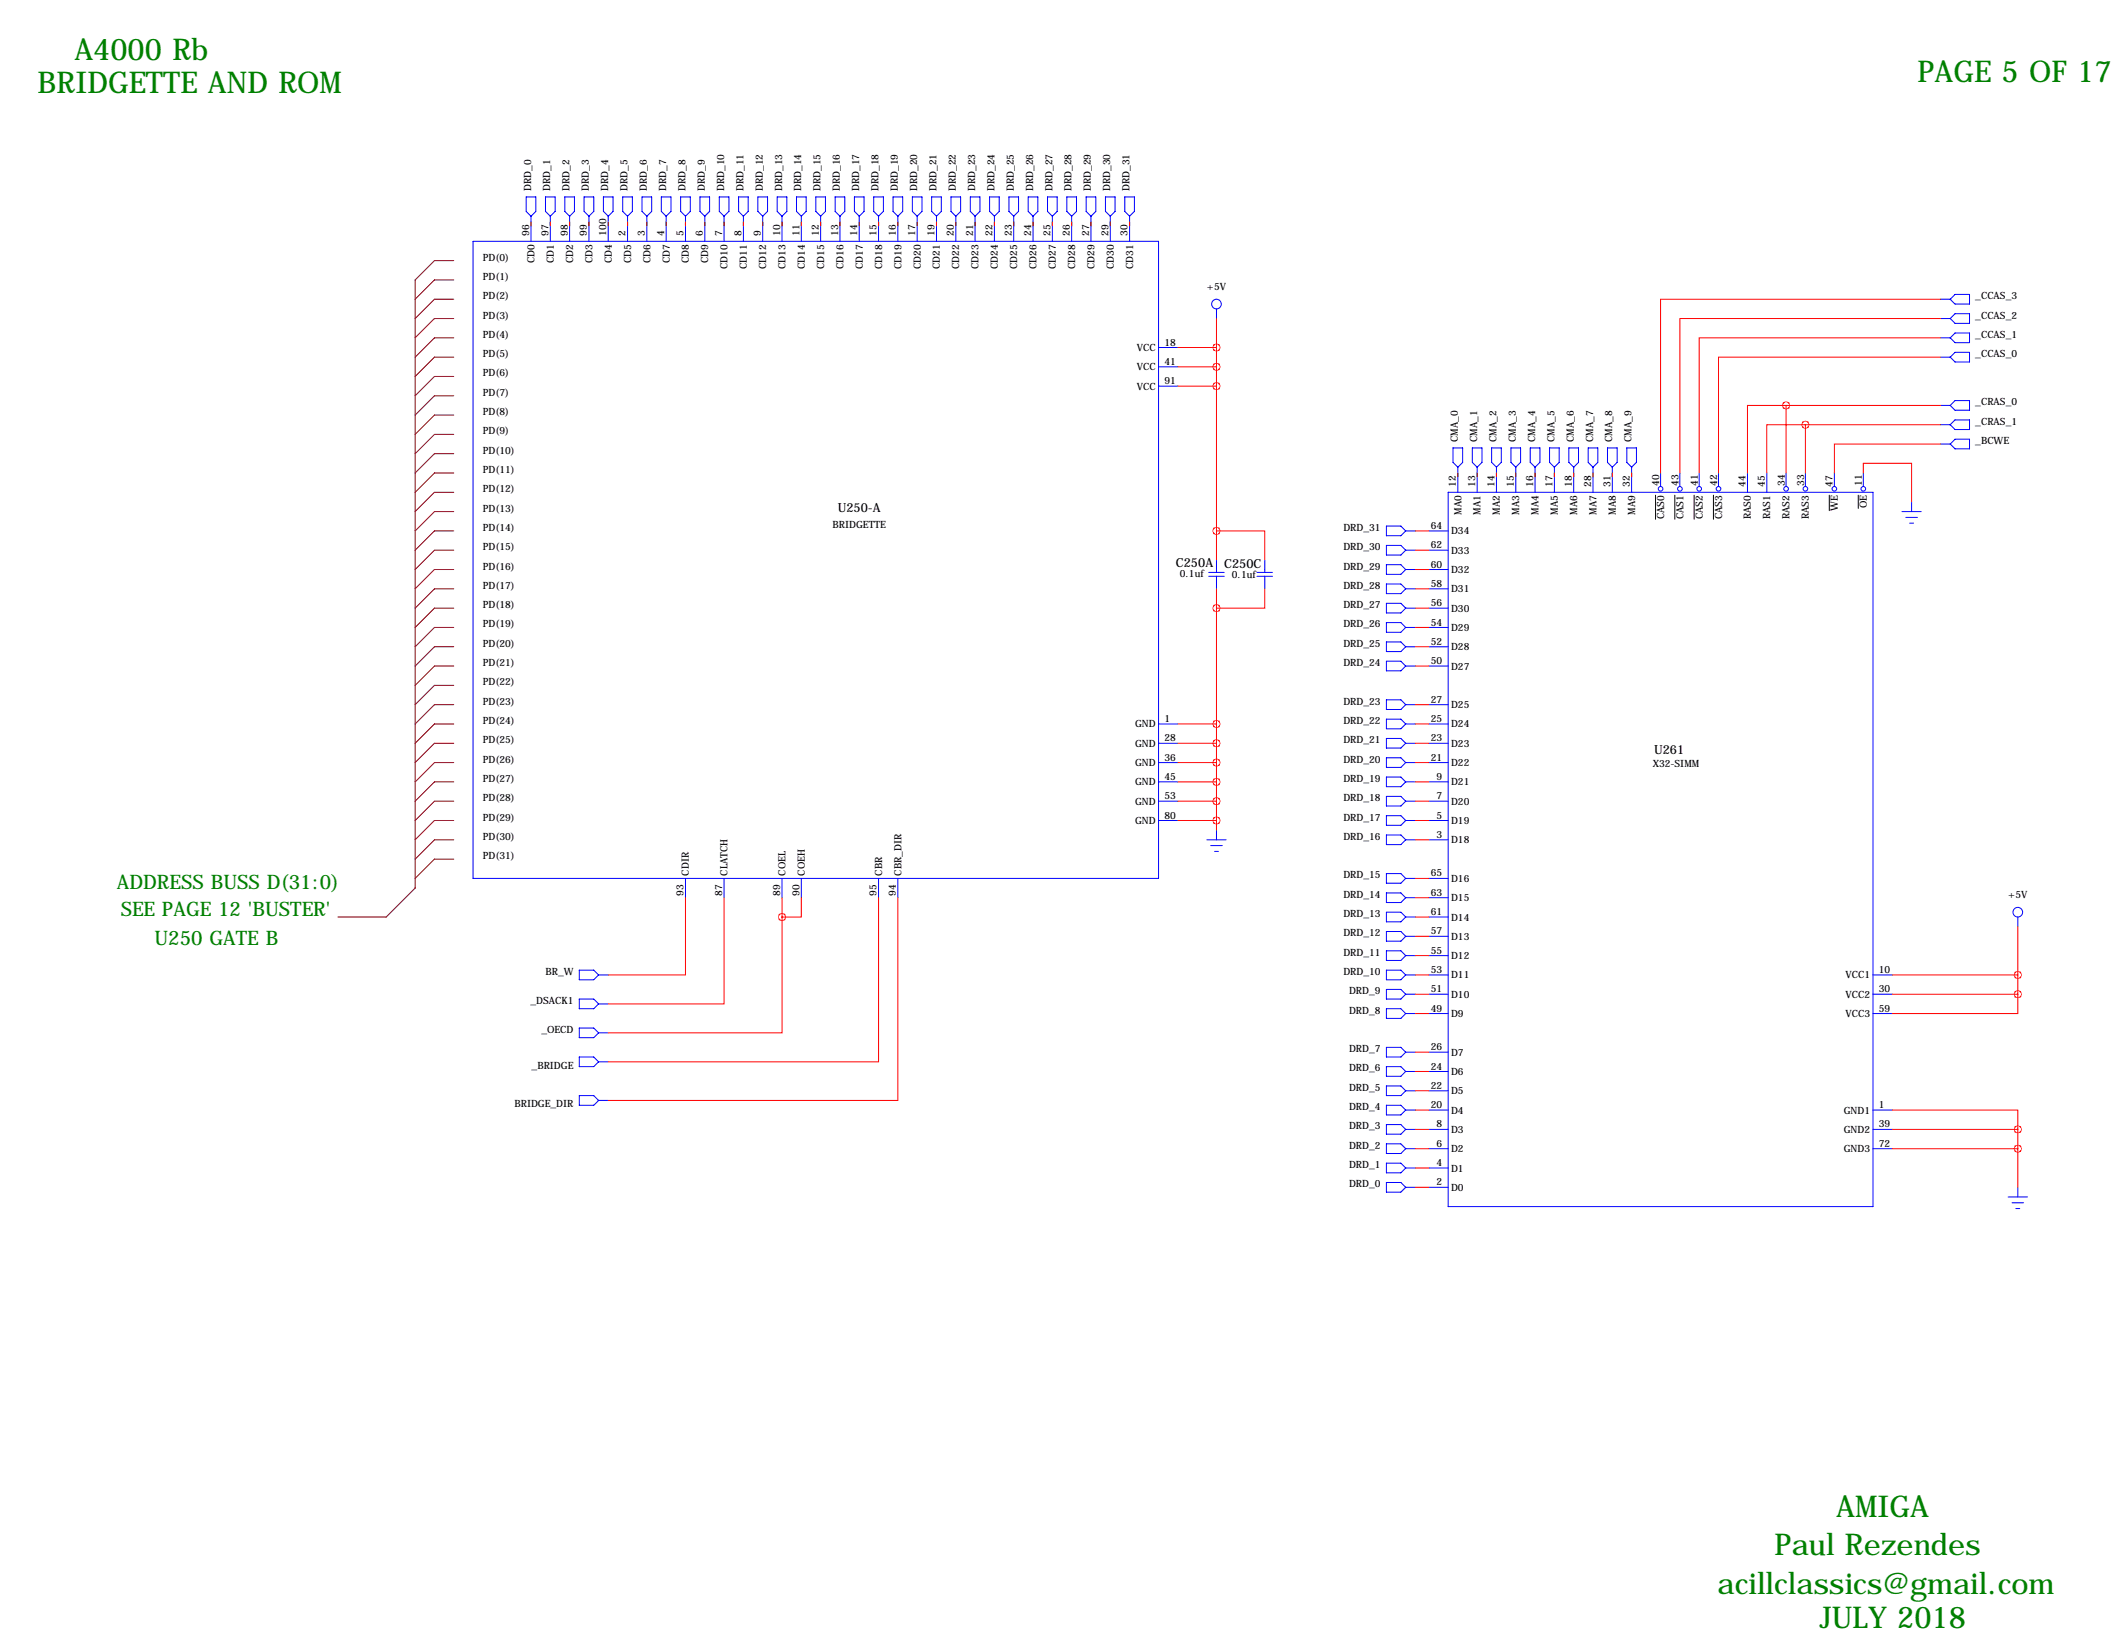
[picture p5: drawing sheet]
<svg xmlns="http://www.w3.org/2000/svg" width="559mm" height="432mm" viewBox="0 0 559 432" stroke-linecap="round" stroke-linejoin="round" font-family="sans-serif">
<g fill="none" stroke="#800000" stroke-width=".26">
<path d="M119.4 68.6h-5.1l-5.1 5.1v160l-7.6 7.6h-12.7M119.4 73.7h-5.1l-5.1 5M119.4 78.7h-5.1l-5.1 5.1M119.4 83.8h-5.1l-5.1 5.1M119.4 88.9h-5.1l-5.1 5.1M119.4 94h-5.1l-5.1 5.1M119.4 99.1h-5.1l-5.1 5M119.4 104.1h-5.1l-5.1 5.1M119.4 109.2h-5.1l-5.1 5.1M119.4 114.3h-5.1l-5.1 5.1M119.4 119.4h-5.1l-5.1 5.1M119.4 124.5h-5.1l-5.1 5"/>
<path d="M119.4 129.5h-5.1l-5.1 5.1M119.4 134.6h-5.1l-5.1 5.1M119.4 139.7h-5.1l-5.1 5.1M119.4 144.8h-5.1l-5.1 5.1M119.4 149.9h-5.1l-5.1 5M119.4 154.9h-5.1l-5.1 5.1M119.4 160h-5.1l-5.1 5.1M119.4 165.1h-5.1l-5.1 5.1M119.4 170.2h-5.1l-5.1 5.1M119.4 175.3h-5.1l-5.1 5M119.4 180.3h-5.1l-5.1 5.1M119.4 185.4h-5.1l-5.1 5.1"/>
<path d="M119.4 190.5h-5.1l-5.1 5.1M119.4 195.6h-5.1l-5.1 5.1M119.4 200.7h-5.1l-5.1 5M119.4 205.7h-5.1l-5.1 5.1M119.4 210.8h-5.1l-5.1 5.1M119.4 215.9h-5.1l-5.1 5.1M119.4 221h-5.1l-5.1 5.1M119.4 226.1h-5.1l-5.1 5"/>
</g>
<g fill="none" stroke="#00f" stroke-width=".26">
<path d="M138.4 51.8h2.6v3.8l-1.3 1.3-1.3-1.3zM139.7 56.9v6.6M143.5 51.8h2.5v3.8l-1.2 1.3-1.3-1.3zM144.8 56.9v6.6M148.6 51.8h2.5v3.8l-1.2 1.3-1.3-1.3zM149.9 56.9v6.6M153.7 51.8h2.5v3.8l-1.3 1.3-1.2-1.3zM154.9 56.9v6.6M158.7 51.8h2.6v3.8l-1.3 1.3-1.3-1.3zM160 56.9v6.6M163.8 51.8h2.6v3.8l-1.3 1.3-1.3-1.3zM165.1 56.9v6.6"/>
<path d="M168.9 51.8h2.5v3.8l-1.2 1.3-1.3-1.3zM170.2 56.9v6.6M174 51.8h2.5v3.8l-1.2 1.3-1.3-1.3zM175.3 56.9v6.6M179.1 51.8h2.5v3.8l-1.3 1.3-1.2-1.3zM180.3 56.9v6.6M184.1 51.8h2.6v3.8l-1.3 1.3-1.3-1.3zM185.4 56.9v6.6M189.2 51.8h2.6v3.8l-1.3 1.3-1.3-1.3zM190.5 56.9v6.6M194.3 51.8h2.5v3.8l-1.2 1.3-1.3-1.3zM195.6 56.9v6.6"/>
<path d="M199.4 51.8h2.5v3.8l-1.2 1.3-1.3-1.3zM200.7 56.9v6.6M204.5 51.8h2.5v3.8l-1.3 1.3-1.2-1.3zM205.7 56.9v6.6M209.5 51.8h2.6v3.8l-1.3 1.3-1.3-1.3zM210.8 56.9v6.6M214.6 51.8h2.6v3.8l-1.3 1.3-1.3-1.3zM215.9 56.9v6.6M219.7 51.8h2.5v3.8l-1.2 1.3-1.3-1.3zM221 56.9v6.6M224.8 51.8h2.5v3.8l-1.2 1.3-1.3-1.3zM226.1 56.9v6.6"/>
<path d="M229.9 51.8h2.5v3.8l-1.3 1.3-1.2-1.3zM231.1 56.9v6.6M234.9 51.8h2.6v3.8l-1.3 1.3-1.3-1.3zM236.2 56.9v6.6M240 51.8h2.6v3.8l-1.3 1.3-1.3-1.3zM241.3 56.9v6.6M245.1 51.8h2.5v3.8l-1.2 1.3-1.3-1.3zM246.4 56.9v6.6M250.2 51.8h2.5v3.8l-1.2 1.3-1.3-1.3zM251.5 56.9v6.6M255.3 51.8h2.5v3.8l-1.3 1.3-1.2-1.3zM256.5 56.9v6.6"/>
<path d="M260.3 51.8h2.6v3.8l-1.3 1.3-1.3-1.3zM261.6 56.9v6.6M265.4 51.8h2.6v3.8l-1.3 1.3-1.3-1.3zM266.7 56.9v6.6M270.5 51.8h2.5v3.8l-1.2 1.3-1.3-1.3zM271.8 56.9v6.6M275.6 51.8h2.5v3.8l-1.2 1.3-1.3-1.3zM276.9 56.9v6.6M280.7 51.8h2.5v3.8l-1.3 1.3-1.2-1.3zM281.9 56.9v6.6M285.8 51.8h2.5v3.8l-1.3 1.3-1.2-1.3zM287 56.9v6.6"/>
<path d="M290.8 51.8h2.6v3.8l-1.3 1.3-1.3-1.3zM292.1 56.9v6.6M295.9 51.8h2.5v3.8l-1.2 1.3-1.3-1.3zM297.2 56.9v6.6M124.5 63.5h180.3v167.6h-180.3zM510.5 78.7h2.6M514.3 77.5h3.9v2.5h-3.9l-1.2-1.3zM304.8 91.4h5.1M304.8 96.5h5.1M320 81.3v2.5M510.5 94h2.6M510.5 88.9h2.6"/>
<path d="M510.5 83.8h2.6M513.1 83.8l1.2-1.2h3.9v2.5h-3.9zM513.1 88.9l1.2-1.3h3.9v2.6h-3.9zM514.3 92.7h3.9v2.5h-3.9l-1.2-1.2zM304.8 101.6h5.1M382.3 117.9h2.5v3.8l-1.3 1.2-1.2-1.2zM387.3 117.9h2.6v3.8l-1.3 1.2-1.3-1.2zM392.4 117.9h2.6v3.8l-1.3 1.2-1.3-1.2zM397.5 117.9h2.5v3.8l-1.2 1.2-1.3-1.2zM402.6 117.9h2.5v3.8l-1.2 1.2-1.3-1.2zM407.7 117.9h2.5v3.8l-1.3 1.2-1.2-1.2zM412.7 117.9h2.6v3.8l-1.3 1.2-1.3-1.2z"/>
<path d="M417.8 117.9h2.6v3.8l-1.3 1.2-1.3-1.2zM422.9 117.9h2.5v3.8l-1.2 1.2-1.3-1.2zM428 117.9h2.5v3.8l-1.2 1.2-1.3-1.2zM510.5 116.8h2.6M510.5 111.8h2.6M510.5 106.7h2.6M514.3 115.6h3.9v2.5h-3.9l-1.2-1.3zM514.3 105.4h3.9v2.5h-3.9l-1.2-1.2zM514.3 110.5h3.9v2.5h-3.9l-1.2-1.2zM364.7 138.4h3.9l1.2 1.3-1.2 1.3h-3.9zM369.8 139.7h2.6M375.9 139.7h5.1"/>
<path d="M381 129.5h111.8v188h-111.8zM383.5 122.9v6.6M388.6 122.9v6.6M393.7 122.9v6.6M398.8 122.9v6.6M403.9 122.9v6.6M408.9 122.9v6.6M414 122.9v6.6M419.1 122.9v6.6M424.2 122.9v6.6M429.3 122.9v6.6M436.9 124.5v3.5"/>
<path d="M442 124.5v3.5M447 124.5v3.5M452.1 124.5v3.5M459.7 124.5v5M464.8 124.5v5M469.9 124.5v3.5M475 124.5v3.5M482.6 124.5v3.5M490.2 124.5v3.5M500.4 134.6h5.1M501.4 136.1h3M502.4 137.7h1"/>
<path d="M502.9 132.1v2.5M318 150.6h4.1M318 151.6h4.1M320 147.3v3.3M320 151.6v3.3M330.7 150.6h4.1M330.7 151.6h4.1M332.7 147.3v3.3M332.7 151.6v3.3M364.7 143.5h3.9l1.2 1.3-1.2 1.2h-3.9zM364.7 148.6h3.9l1.2 1.3-1.2 1.2h-3.9zM364.7 153.7h3.9l1.2 1.2-1.2 1.3h-3.9z"/>
<path d="M364.7 158.8h3.9l1.2 1.2-1.2 1.3h-3.9zM369.8 154.9h2.6M369.8 149.9h2.6M369.8 144.8h2.6M375.9 154.9h5.1M375.9 149.9h5.1M375.9 144.8h5.1M364.7 163.8h3.9l1.2 1.3-1.2 1.3h-3.9zM364.7 168.9h3.9l1.2 1.3-1.2 1.2h-3.9zM364.7 174h3.9l1.2 1.3-1.2 1.2h-3.9zM369.8 175.3h2.6M369.8 170.2h2.6"/>
<path d="M369.8 165.1h2.6M369.8 160h2.6M375.9 175.3h5.1M375.9 170.2h5.1M375.9 165.1h5.1M375.9 160h5.1M304.8 190.5h5.1M304.8 195.6h5.1M364.7 184.1h3.9l1.2 1.3-1.2 1.3h-3.9zM364.7 189.2h3.9l1.2 1.3-1.2 1.3h-3.9zM364.7 194.3h3.9l1.2 1.3-1.2 1.2h-3.9zM364.7 199.4h3.9l1.2 1.3-1.2 1.2h-3.9z"/>
<path d="M369.8 190.5h2.6M369.8 195.6h2.6M369.8 185.4h2.6M375.9 190.5h5.1M375.9 195.6h5.1M375.9 185.4h5.1M304.8 200.7h5.1M304.8 205.7h5.1M304.8 210.8h5.1M304.8 215.9h5.1M320 218.4v2.6M364.7 204.5h3.9l1.2 1.2-1.2 1.3h-3.9z"/>
<path d="M364.7 209.5h3.9l1.2 1.3-1.2 1.3h-3.9zM364.7 214.6h3.9l1.2 1.3-1.2 1.3h-3.9zM364.7 219.7h3.9l1.2 1.3-1.2 1.2h-3.9zM369.8 200.7h2.6M369.8 205.7h2.6M369.8 210.8h2.6M369.8 215.9h2.6M375.9 200.7h5.1M375.9 205.7h5.1M375.9 210.8h5.1M375.9 215.9h5.1M180.3 231.1v5.1"/>
<path d="M190.5 231.1v5.1M205.7 231.1v5.1M210.8 231.1v5.1M231.1 231.1v5.1M236.2 231.1v5.1M317.5 221h5.1M318.5 222.5h3.1M319.5 224h1M364.7 229.9h3.9l1.2 1.2-1.2 1.3h-3.9zM364.7 234.9h3.9l1.2 1.3-1.2 1.3h-3.9zM369.8 231.1h2.6M369.8 221h2.6"/>
<path d="M369.8 236.2h2.6M375.9 231.1h5.1M375.9 221h5.1M375.9 236.2h5.1M152.4 255.3h3.8l1.3 1.2-1.3 1.3h-3.8zM157.5 256.5h2.5M364.7 255.3h3.9l1.2 1.2-1.2 1.3h-3.9zM364.7 240h3.9l1.2 1.3-1.2 1.3h-3.9zM364.7 245.1h3.9l1.2 1.3-1.2 1.2h-3.9zM364.7 250.2h3.9l1.2 1.3-1.2 1.2h-3.9zM369.8 256.5h2.6M369.8 251.5h2.6"/>
<path d="M369.8 246.4h2.6M369.8 241.3h2.6M375.9 256.5h5.1M375.9 251.5h5.1M375.9 246.4h5.1M375.9 241.3h5.1M492.8 256.5h5M530.9 241.3v2.5M152.4 262.9h3.8l1.3 1.3-1.3 1.2h-3.8zM152.4 270.5h3.8l1.3 1.3-1.3 1.2h-3.8zM152.4 278.1h3.8l1.3 1.3-1.3 1.3h-3.8zM157.5 264.2h2.5"/>
<path d="M157.5 271.8h2.5M157.5 279.4h2.5M364.7 265.4h3.9l1.2 1.3-1.2 1.3h-3.9zM364.7 260.3h3.9l1.2 1.3-1.2 1.3h-3.9zM364.7 275.6h3.9l1.2 1.3-1.2 1.2h-3.9zM369.8 276.9h2.6M369.8 261.6h2.6M369.8 266.7h2.6M375.9 276.9h5.1M375.9 261.6h5.1M375.9 266.7h5.1M492.8 261.6h5"/>
<path d="M492.8 266.7h5M152.4 288.3h3.8l1.3 1.3-1.3 1.2h-3.8zM157.5 289.6h2.5M364.7 290.8h3.9l1.2 1.3-1.2 1.3h-3.9zM364.7 285.8h3.9l1.2 1.2-1.2 1.3h-3.9zM364.7 280.7h3.9l1.2 1.2-1.2 1.3h-3.9zM364.7 295.9h3.9l1.2 1.3-1.2 1.2h-3.9zM369.8 292.1h2.6M369.8 297.2h2.6M369.8 287h2.6M369.8 281.9h2.6M375.9 292.1h5.1"/>
<path d="M375.9 297.2h5.1M375.9 287h5.1M375.9 281.9h5.1M492.8 292.1h5M492.8 297.2h5M364.7 311.1h3.9l1.2 1.3-1.2 1.3h-3.9zM364.7 301h3.9l1.2 1.3-1.2 1.2h-3.9zM364.7 306.1h3.9l1.2 1.2-1.2 1.3h-3.9zM369.8 312.4h2.6M369.8 307.3h2.6M369.8 302.3h2.6M375.9 312.4h5.1"/>
<path d="M375.9 307.3h5.1M375.9 302.3h5.1M492.8 302.3h5M528.3 315h5.1M529.3 316.5h3.1M530.4 318h1M530.9 312.4v2.6"/>
<circle cx="320" cy="80" r="1.27"/>
<circle cx="436.9" cy="128.6" r=".61"/>
<circle cx="442" cy="128.6" r=".61"/>
<circle cx="447" cy="128.6" r=".61"/>
<circle cx="452.1" cy="128.6" r=".61"/>
<circle cx="469.9" cy="128.6" r=".61"/>
<circle cx="475" cy="128.6" r=".61"/>
<circle cx="482.6" cy="128.6" r=".61"/>
<circle cx="490.2" cy="128.6" r=".61"/>
<circle cx="530.9" cy="240" r="1.27"/>
</g>
<path d="M435.5 130.3v6.3M440.6 130.3v6.3M445.7 130.3v6.3M450.8 130.3v6.3M481.3 130.3v4.1M488.9 130.3v3.5" fill="none" stroke="#000" stroke-width=".26"/>
<g fill="none" stroke="#f00" stroke-width=".26">
<path d="M139.7 58.4v1M144.8 58.4v1M149.9 58.4v1M154.9 58.4v1M160 58.4v1M165.1 58.4v1M170.2 58.4v1M175.3 58.4v1M180.3 58.4v1M185.4 58.4v1M190.5 58.4v1M195.6 58.4v1"/>
<path d="M200.7 58.4v1M205.7 58.4v1M210.8 58.4v1M215.9 58.4v1M221 58.4v1M226.1 58.4v1M231.1 58.4v1M236.2 58.4v1M241.3 58.4v1M246.4 58.4v1M251.5 58.4v1M256.5 58.4v1"/>
<path d="M261.6 58.4v1M266.7 58.4v1M271.8 58.4v1M276.9 58.4v1M281.9 58.4v1M287 58.4v1M292.1 58.4v1M297.2 58.4v1M510.5 78.7h-73.6v45.8M309.9 91.4h10.1M309.9 96.5h10.1M320 83.8v63.5"/>
<path d="M510.5 94h-58.4v30.5M510.5 88.9h-63.5v35.6M510.5 83.8h-68.5v40.7M309.9 101.6h10.1M469.9 106.7h-10.2v17.8M469.9 106.7v17.8M469.9 106.7h40.6M475 111.8h-10.2v12.7M475 111.8v12.7M475 111.8h35.5M510.5 116.8h-27.9v7.7M320 139.7h12.7v7.6"/>
<path d="M372.4 139.7h3.5M383.5 124.5v1M388.6 124.5v1M393.7 124.5v1M398.8 124.5v1M403.9 124.5v1M408.9 124.5v1M414 124.5v1M419.1 124.5v1M424.2 124.5v1M429.3 124.5v1M490.2 124.5v-2.6h12.7v10.2"/>
<path d="M320 154.9v63.5M332.7 154.9v5.1h-12.7M372.4 154.9h3.5M372.4 149.9h3.5M372.4 144.8h3.5M372.4 175.3h3.5M372.4 170.2h3.5M372.4 165.1h3.5M372.4 160h3.5M309.9 195.6h10.1M309.9 190.5h10.1M372.4 195.6h3.5"/>
<path d="M372.4 190.5h3.5M372.4 185.4h3.5M309.9 215.9h10.1M309.9 210.8h10.1M309.9 205.7h10.1M309.9 200.7h10.1M372.4 215.9h3.5M372.4 210.8h3.5M372.4 205.7h3.5M372.4 200.7h3.5M180.3 236.2v20.3h-20.3M190.5 236.2v28h-30.5"/>
<path d="M205.7 236.2v5.1M210.8 236.2v5.1h-5.1M231.1 236.2v43.2h-71.1M236.2 236.2v53.4h-76.2M372.4 236.2h3.5M372.4 231.1h3.5M372.4 221h3.5M205.7 241.3v30.5h-45.7M372.4 256.5h3.5M372.4 251.5h3.5M372.4 246.4h3.5M372.4 241.3h3.5"/>
<path d="M497.8 256.5h33.1M530.9 243.8v17.8M372.4 261.6h3.5M372.4 276.9h3.5M372.4 266.7h3.5M497.8 261.6h33.1M530.9 261.6v5.1h-33.1M372.4 297.2h3.5M372.4 292.1h3.5M372.4 287h3.5M372.4 281.9h3.5M497.8 292.1h33.1v5.1"/>
<path d="M497.8 297.2h33.1M530.9 297.2v15.2M372.4 302.3h3.5M372.4 312.4h3.5M372.4 307.3h3.5M497.8 302.3h33.1"/>
</g>
<path d="M320 215.9a.07 .07 0 0 0 .1 0 .07 .07 0 0 0-.1 0zM320 210.8a.07 .07 0 0 0 .1 0 .07 .07 0 0 0-.1 0zM320 205.7a.07 .07 0 0 0 .1 0 .07 .07 0 0 0-.1 0zM320 200.7a.07 .07 0 0 0 .1 0 .07 .07 0 0 0-.1 0zM320 195.6a.07 .07 0 0 0 .1 0 .07 .07 0 0 0-.1 0zM320 190.5a.07 .07 0 0 0 .1 0 .07 .07 0 0 0-.1 0zM320 160a.07 .07 0 0 0 .1 0 .07 .07 0 0 0-.1 0zM320 91.4a.07 .07 0 0 0 .1 0 .07 .07 0 0 0-.1 0zM320 139.7a.07 .07 0 0 0 .1 0 .07 .07 0 0 0-.1 0zM320 96.5a.07 .07 0 0 0 .1 0 .07 .07 0 0 0-.1 0zM320 101.6a.07 .07 0 0 0 .1 0 .07 .07 0 0 0-.1 0zM205.7 241.3a.07 .07 0 0 0 .1 0 .07 .07 0 0 0-.1 0zM530.8 261.6a.07 .07 0 0 0 .1 0 .07 .07 0 0 0-.1 0zM530.8 256.5a.07 .07 0 0 0 .1 0 .07 .07 0 0 0-.1 0zM530.8 302.3a.07 .07 0 0 0 .1 0 .07 .07 0 0 0-.1 0zM530.8 297.2a.07 .07 0 0 0 .1 0 .07 .07 0 0 0-.1 0zM469.8 106.7a.1 .1 0 0 0 .2 0 .1 .1 0 0 0-.2 0zM474.9 111.8a.07 .07 0 0 0 .1 0 .07 .07 0 0 0-.1 0z" fill="#f00" stroke="#f00" stroke-width="1.9"/>
<g font-size="7.9" fill="#008000">
<text x="19.6" y="15.7">A4000 Rb</text>
<text x="504.4" y="21.6">PAGE 5 OF 17</text>
<text x="9.9" y="24.4">BRIDGETTE AND ROM</text>
<text x="483.1" y="399.3">AMIGA</text>
<text x="466.9" y="409.2">Paul Rezendes</text>
<text x="451.9" y="419.4">acillclassics@gmail.com</text>
<text x="478.8" y="428.5">JULY 2018</text>
</g>
<g font-size="5.3" fill="#008000">
<text x="30.7" y="233.9">ADDRESS BUSS D(31:0)</text>
<text x="31.7" y="241">SEE PAGE 12 'BUSTER'</text>
<text x="40.6" y="248.7">U250 GATE B</text>
</g>
<g font-size="3.3">
<text x="220.4" y="134.6">U250-A</text>
<text x="309.4" y="149.1">C250A</text>
<text x="322.1" y="149.4">C250C</text>
<text x="435.2" y="198.4">U261</text>
</g>
<g font-size="2.6">
<text x="139.7" y="50.3" transform="rotate(-90 139.7 50.3)">DRD_0</text>
<text x="144.8" y="50.3" transform="rotate(-90 144.8 50.3)">DRD_1</text>
<text x="149.9" y="50.3" transform="rotate(-90 149.9 50.3)">DRD_2</text>
<text x="154.9" y="50.3" transform="rotate(-90 154.9 50.3)">DRD_3</text>
<text x="160" y="50.3" transform="rotate(-90 160 50.3)">DRD_4</text>
<text x="165.1" y="50.3" transform="rotate(-90 165.1 50.3)">DRD_5</text>
<text x="170.2" y="50.3" transform="rotate(-90 170.2 50.3)">DRD_6</text>
<text x="175.3" y="50.3" transform="rotate(-90 175.3 50.3)">DRD_7</text>
<text x="180.3" y="50.3" transform="rotate(-90 180.3 50.3)">DRD_8</text>
<text x="185.4" y="50.3" transform="rotate(-90 185.4 50.3)">DRD_9</text>
<text x="190.5" y="50.3" transform="rotate(-90 190.5 50.3)">DRD_10</text>
<text x="195.6" y="50.3" transform="rotate(-90 195.6 50.3)">DRD_11</text>
<text x="200.7" y="50.3" transform="rotate(-90 200.7 50.3)">DRD_12</text>
<text x="205.7" y="50.3" transform="rotate(-90 205.7 50.3)">DRD_13</text>
<text x="210.8" y="50.3" transform="rotate(-90 210.8 50.3)">DRD_14</text>
<text x="215.9" y="50.3" transform="rotate(-90 215.9 50.3)">DRD_15</text>
<text x="221" y="50.3" transform="rotate(-90 221 50.3)">DRD_16</text>
<text x="226.1" y="50.3" transform="rotate(-90 226.1 50.3)">DRD_17</text>
<text x="231.1" y="50.3" transform="rotate(-90 231.1 50.3)">DRD_18</text>
<text x="236.2" y="50.3" transform="rotate(-90 236.2 50.3)">DRD_19</text>
<text x="241.3" y="50.3" transform="rotate(-90 241.3 50.3)">DRD_20</text>
<text x="246.4" y="50.3" transform="rotate(-90 246.4 50.3)">DRD_21</text>
<text x="251.5" y="50.3" transform="rotate(-90 251.5 50.3)">DRD_22</text>
<text x="256.5" y="50.3" transform="rotate(-90 256.5 50.3)">DRD_23</text>
<text x="261.6" y="50.3" transform="rotate(-90 261.6 50.3)">DRD_24</text>
<text x="266.7" y="50.3" transform="rotate(-90 266.7 50.3)">DRD_25</text>
<text x="271.8" y="50.3" transform="rotate(-90 271.8 50.3)">DRD_26</text>
<text x="276.9" y="50.3" transform="rotate(-90 276.9 50.3)">DRD_27</text>
<text x="281.9" y="50.3" transform="rotate(-90 281.9 50.3)">DRD_28</text>
<text x="287" y="50.3" transform="rotate(-90 287 50.3)">DRD_29</text>
<text x="292.1" y="50.3" transform="rotate(-90 292.1 50.3)">DRD_30</text>
<text x="297.2" y="50.3" transform="rotate(-90 297.2 50.3)">DRD_31</text>
<text x="139.2" y="62" transform="rotate(-90 139.2 62)">96</text>
<text x="144.3" y="62" transform="rotate(-90 144.3 62)">97</text>
<text x="149.4" y="62" transform="rotate(-90 149.4 62)">98</text>
<text x="154.4" y="62" transform="rotate(-90 154.4 62)">99</text>
<text x="159.5" y="62" transform="rotate(-90 159.5 62)">100</text>
<text x="164.6" y="62" transform="rotate(-90 164.6 62)">2</text>
<text x="169.7" y="62" transform="rotate(-90 169.7 62)">3</text>
<text x="174.8" y="62" transform="rotate(-90 174.8 62)">4</text>
<text x="179.8" y="62" transform="rotate(-90 179.8 62)">5</text>
<text x="184.9" y="62" transform="rotate(-90 184.9 62)">6</text>
<text x="190" y="62" transform="rotate(-90 190 62)">7</text>
<text x="195.1" y="62" transform="rotate(-90 195.1 62)">8</text>
<text x="200.2" y="62" transform="rotate(-90 200.2 62)">9</text>
<text x="205.2" y="62" transform="rotate(-90 205.2 62)">10</text>
<text x="210.3" y="62" transform="rotate(-90 210.3 62)">11</text>
<text x="215.4" y="62" transform="rotate(-90 215.4 62)">12</text>
<text x="220.5" y="62" transform="rotate(-90 220.5 62)">13</text>
<text x="225.6" y="62" transform="rotate(-90 225.6 62)">14</text>
<text x="230.6" y="62" transform="rotate(-90 230.6 62)">15</text>
<text x="235.7" y="62" transform="rotate(-90 235.7 62)">16</text>
<text x="240.8" y="62" transform="rotate(-90 240.8 62)">17</text>
<text x="245.9" y="62" transform="rotate(-90 245.9 62)">19</text>
<text x="251" y="62" transform="rotate(-90 251 62)">20</text>
<text x="256" y="62" transform="rotate(-90 256 62)">21</text>
<text x="261.1" y="62" transform="rotate(-90 261.1 62)">22</text>
<text x="266.2" y="62" transform="rotate(-90 266.2 62)">23</text>
<text x="271.3" y="62" transform="rotate(-90 271.3 62)">24</text>
<text x="276.4" y="62" transform="rotate(-90 276.4 62)">25</text>
<text x="281.4" y="62" transform="rotate(-90 281.4 62)">26</text>
<text x="286.5" y="62" transform="rotate(-90 286.5 62)">27</text>
<text x="291.6" y="62" transform="rotate(-90 291.6 62)">29</text>
<text x="296.7" y="62" transform="rotate(-90 296.7 62)">30</text>
<text x="127" y="68.6">PD(0)</text>
<text x="140.6" y="69.2" transform="rotate(-90 140.6 69.2)">CD0</text>
<text x="145.7" y="69.2" transform="rotate(-90 145.7 69.2)">CD1</text>
<text x="150.8" y="69.2" transform="rotate(-90 150.8 69.2)">CD2</text>
<text x="155.9" y="69.2" transform="rotate(-90 155.9 69.2)">CD3</text>
<text x="160.9" y="69.2" transform="rotate(-90 160.9 69.2)">CD4</text>
<text x="166" y="69.2" transform="rotate(-90 166 69.2)">CD5</text>
<text x="171.1" y="69.2" transform="rotate(-90 171.1 69.2)">CD6</text>
<text x="176.2" y="69.2" transform="rotate(-90 176.2 69.2)">CD7</text>
<text x="181.3" y="69.2" transform="rotate(-90 181.3 69.2)">CD8</text>
<text x="186.3" y="69.2" transform="rotate(-90 186.3 69.2)">CD9</text>
<text x="191.4" y="70.7" transform="rotate(-90 191.4 70.7)">CD10</text>
<text x="196.5" y="70.7" transform="rotate(-90 196.5 70.7)">CD11</text>
<text x="201.6" y="70.7" transform="rotate(-90 201.6 70.7)">CD12</text>
<text x="206.7" y="70.7" transform="rotate(-90 206.7 70.7)">CD13</text>
<text x="211.7" y="70.7" transform="rotate(-90 211.7 70.7)">CD14</text>
<text x="216.8" y="70.7" transform="rotate(-90 216.8 70.7)">CD15</text>
<text x="221.9" y="70.7" transform="rotate(-90 221.9 70.7)">CD16</text>
<text x="227" y="70.7" transform="rotate(-90 227 70.7)">CD17</text>
<text x="232.1" y="70.7" transform="rotate(-90 232.1 70.7)">CD18</text>
<text x="237.1" y="70.7" transform="rotate(-90 237.1 70.7)">CD19</text>
<text x="242.2" y="70.7" transform="rotate(-90 242.2 70.7)">CD20</text>
<text x="247.3" y="70.7" transform="rotate(-90 247.3 70.7)">CD21</text>
<text x="252.4" y="70.7" transform="rotate(-90 252.4 70.7)">CD22</text>
<text x="257.5" y="70.7" transform="rotate(-90 257.5 70.7)">CD23</text>
<text x="262.5" y="70.7" transform="rotate(-90 262.5 70.7)">CD24</text>
<text x="267.6" y="70.7" transform="rotate(-90 267.6 70.7)">CD25</text>
<text x="272.7" y="70.7" transform="rotate(-90 272.7 70.7)">CD26</text>
<text x="277.8" y="70.7" transform="rotate(-90 277.8 70.7)">CD27</text>
<text x="282.9" y="70.7" transform="rotate(-90 282.9 70.7)">CD28</text>
<text x="287.9" y="70.7" transform="rotate(-90 287.9 70.7)">CD29</text>
<text x="293" y="70.7" transform="rotate(-90 293 70.7)">CD30</text>
<text x="298.1" y="70.7" transform="rotate(-90 298.1 70.7)">CD31</text>
<text x="127" y="73.7">PD(1)</text>
<text x="317.5" y="76.2">+5V</text>
<text x="127" y="78.7">PD(2)</text>
<text x="127" y="83.8">PD(3)</text>
<text x="519.7" y="83.8">_CCAS_2</text>
<text x="519.7" y="78.7">_CCAS_3</text>
<text x="127" y="88.9">PD(4)</text>
<text x="519.7" y="88.9">_CCAS_1</text>
<text x="127" y="94">PD(5)</text>
<text x="299.1" y="92.4">VCC</text>
<text x="306.3" y="90.9">18</text>
<text x="519.7" y="94">_CCAS_0</text>
<text x="127" y="99.1">PD(6)</text>
<text x="299.1" y="97.4">VCC</text>
<text x="306.3" y="96">41</text>
<text x="306.3" y="101.1">91</text>
<text x="127" y="104.1">PD(7)</text>
<text x="299.1" y="102.5">VCC</text>
<text x="519.7" y="106.7">_CRAS_0</text>
<text x="127" y="109.2">PD(8)</text>
<text x="519.7" y="111.8">_CRAS_1</text>
<text x="127" y="114.3">PD(9)</text>
<text x="127" y="119.4">PD(10)</text>
<text x="383.5" y="116.3" transform="rotate(-90 383.5 116.3)">CMA_0</text>
<text x="388.6" y="116.3" transform="rotate(-90 388.6 116.3)">CMA_1</text>
<text x="393.7" y="116.3" transform="rotate(-90 393.7 116.3)">CMA_2</text>
<text x="398.8" y="116.3" transform="rotate(-90 398.8 116.3)">CMA_3</text>
<text x="403.9" y="116.3" transform="rotate(-90 403.9 116.3)">CMA_4</text>
<text x="408.9" y="116.3" transform="rotate(-90 408.9 116.3)">CMA_5</text>
<text x="414" y="116.3" transform="rotate(-90 414 116.3)">CMA_6</text>
<text x="419.1" y="116.3" transform="rotate(-90 419.1 116.3)">CMA_7</text>
<text x="424.2" y="116.3" transform="rotate(-90 424.2 116.3)">CMA_8</text>
<text x="429.3" y="116.3" transform="rotate(-90 429.3 116.3)">CMA_9</text>
<text x="519.7" y="116.8">_BCWE</text>
<text x="127" y="124.5">PD(11)</text>
<text x="127" y="129.5">PD(12)</text>
<text x="383" y="128" transform="rotate(-90 383 128)">12</text>
<text x="388.1" y="128" transform="rotate(-90 388.1 128)">13</text>
<text x="393.2" y="128" transform="rotate(-90 393.2 128)">14</text>
<text x="398.3" y="128" transform="rotate(-90 398.3 128)">15</text>
<text x="403.4" y="128" transform="rotate(-90 403.4 128)">16</text>
<text x="408.4" y="128" transform="rotate(-90 408.4 128)">17</text>
<text x="413.5" y="128" transform="rotate(-90 413.5 128)">18</text>
<text x="418.6" y="128" transform="rotate(-90 418.6 128)">28</text>
<text x="423.7" y="128" transform="rotate(-90 423.7 128)">31</text>
<text x="428.8" y="128" transform="rotate(-90 428.8 128)">32</text>
<text x="436.5" y="127.8" transform="rotate(-90 436.5 127.8)">40</text>
<text x="441.6" y="127.8" transform="rotate(-90 441.6 127.8)">43</text>
<text x="446.7" y="127.8" transform="rotate(-90 446.7 127.8)">41</text>
<text x="451.8" y="127.8" transform="rotate(-90 451.8 127.8)">42</text>
<text x="459.2" y="128" transform="rotate(-90 459.2 128)">44</text>
<text x="464.3" y="128" transform="rotate(-90 464.3 128)">45</text>
<text x="469.5" y="127.8" transform="rotate(-90 469.5 127.8)">34</text>
<text x="474.6" y="127.8" transform="rotate(-90 474.6 127.8)">33</text>
<text x="482.1" y="128" transform="rotate(-90 482.1 128)">47</text>
<text x="489.9" y="127.8" transform="rotate(-90 489.9 127.8)">11</text>
<text x="127" y="134.6">PD(13)</text>
<text x="384.5" y="135.4" transform="rotate(-90 384.5 135.4)">MA0</text>
<text x="389.5" y="135.4" transform="rotate(-90 389.5 135.4)">MA1</text>
<text x="394.6" y="135.4" transform="rotate(-90 394.6 135.4)">MA2</text>
<text x="399.7" y="135.4" transform="rotate(-90 399.7 135.4)">MA3</text>
<text x="404.8" y="135.4" transform="rotate(-90 404.8 135.4)">MA4</text>
<text x="409.9" y="135.4" transform="rotate(-90 409.9 135.4)">MA5</text>
<text x="414.9" y="135.4" transform="rotate(-90 414.9 135.4)">MA6</text>
<text x="420" y="135.4" transform="rotate(-90 420 135.4)">MA7</text>
<text x="425.1" y="135.4" transform="rotate(-90 425.1 135.4)">MA8</text>
<text x="430.2" y="135.4" transform="rotate(-90 430.2 135.4)">MA9</text>
<text x="437.8" y="136.6" transform="rotate(-90 437.8 136.6)">CAS0</text>
<text x="442.9" y="136.6" transform="rotate(-90 442.9 136.6)">CAS1</text>
<text x="448" y="136.6" transform="rotate(-90 448 136.6)">CAS2</text>
<text x="453" y="136.6" transform="rotate(-90 453 136.6)">CAS3</text>
<text x="460.7" y="136.6" transform="rotate(-90 460.7 136.6)">RAS0</text>
<text x="465.7" y="136.6" transform="rotate(-90 465.7 136.6)">RAS1</text>
<text x="470.8" y="136.6" transform="rotate(-90 470.8 136.6)">RAS2</text>
<text x="475.9" y="136.6" transform="rotate(-90 475.9 136.6)">RAS3</text>
<text x="483.5" y="134.4" transform="rotate(-90 483.5 134.4)">WE</text>
<text x="491.1" y="133.8" transform="rotate(-90 491.1 133.8)">OE</text>
<text x="127" y="139.7">PD(14)</text>
<text x="219" y="139">BRIDGETTE</text>
<text x="353.4" y="139.7">DRD_31</text>
<text x="376.5" y="139.2">64</text>
<text x="381.8" y="140.6">D34</text>
<text x="127" y="149.9">PD(16)</text>
<text x="127" y="144.8">PD(15)</text>
<text x="353.4" y="149.9">DRD_29</text>
<text x="353.4" y="144.8">DRD_30</text>
<text x="376.5" y="149.4">60</text>
<text x="376.5" y="144.3">62</text>
<text x="381.8" y="145.7">D33</text>
<text x="127" y="154.9">PD(17)</text>
<text x="310.4" y="152">0.1uf</text>
<text x="324.1" y="152.2">0.1uf</text>
<text x="353.4" y="154.9">DRD_28</text>
<text x="376.5" y="154.4">58</text>
<text x="381.8" y="155.9">D31</text>
<text x="381.8" y="150.8">D32</text>
<text x="127" y="160">PD(18)</text>
<text x="353.4" y="160">DRD_27</text>
<text x="376.5" y="159.5">56</text>
<text x="381.8" y="160.9">D30</text>
<text x="127" y="165.1">PD(19)</text>
<text x="353.4" y="165.1">DRD_26</text>
<text x="376.5" y="164.6">54</text>
<text x="381.8" y="166">D29</text>
<text x="127" y="170.2">PD(20)</text>
<text x="353.4" y="170.2">DRD_25</text>
<text x="376.5" y="169.7">52</text>
<text x="381.8" y="171.1">D28</text>
<text x="127" y="175.3">PD(21)</text>
<text x="353.4" y="175.3">DRD_24</text>
<text x="376.5" y="174.8">50</text>
<text x="381.8" y="176.2">D27</text>
<text x="127" y="180.3">PD(22)</text>
<text x="127" y="185.4">PD(23)</text>
<text x="353.4" y="185.4">DRD_23</text>
<text x="376.5" y="184.9">27</text>
<text x="127" y="190.5">PD(24)</text>
<text x="298.6" y="191.4">GND</text>
<text x="306.3" y="190">1</text>
<text x="353.4" y="190.5">DRD_22</text>
<text x="376.5" y="190">25</text>
<text x="381.8" y="191.4">D24</text>
<text x="381.8" y="186.3">D25</text>
<text x="127" y="195.6">PD(25)</text>
<text x="298.6" y="196.5">GND</text>
<text x="306.3" y="195.1">28</text>
<text x="353.4" y="195.6">DRD_21</text>
<text x="376.5" y="195.1">23</text>
<text x="381.8" y="196.5">D23</text>
<text x="127" y="200.7">PD(26)</text>
<text x="298.6" y="201.6">GND</text>
<text x="306.3" y="200.2">36</text>
<text x="353.4" y="200.7">DRD_20</text>
<text x="376.5" y="200.2">21</text>
<text x="381.8" y="201.6">D22</text>
<text x="434.8" y="201.7">X32-SIMM</text>
<text x="127" y="205.7">PD(27)</text>
<text x="298.6" y="206.7">GND</text>
<text x="306.3" y="205.2">45</text>
<text x="353.4" y="205.7">DRD_19</text>
<text x="378" y="205.2">9</text>
<text x="381.8" y="206.7">D21</text>
<text x="127" y="210.8">PD(28)</text>
<text x="127" y="215.9">PD(29)</text>
<text x="298.6" y="211.7">GND</text>
<text x="306.3" y="210.3">53</text>
<text x="306.3" y="215.4">80</text>
<text x="353.4" y="215.9">DRD_17</text>
<text x="353.4" y="210.8">DRD_18</text>
<text x="378" y="215.4">5</text>
<text x="378" y="210.3">7</text>
<text x="381.8" y="211.7">D20</text>
<text x="127" y="221">PD(30)</text>
<text x="298.6" y="216.8">GND</text>
<text x="353.4" y="221">DRD_16</text>
<text x="378" y="220.5">3</text>
<text x="381.8" y="221.9">D18</text>
<text x="381.8" y="216.8">D19</text>
<text x="127" y="226.1">PD(31)</text>
<text x="181.3" y="230.4" transform="rotate(-90 181.3 230.4)">CDIR</text>
<text x="191.4" y="230.4" transform="rotate(-90 191.4 230.4)">CLATCH</text>
<text x="206.7" y="230.4" transform="rotate(-90 206.7 230.4)">COEL</text>
<text x="211.7" y="230.4" transform="rotate(-90 211.7 230.4)">COEH</text>
<text x="232.1" y="230.4" transform="rotate(-90 232.1 230.4)">CBR</text>
<text x="237.1" y="230.4" transform="rotate(-90 237.1 230.4)">CBR_DIR</text>
<text x="353.4" y="231.1">DRD_15</text>
<text x="376.5" y="230.6">65</text>
<text x="381.8" y="232.1">D16</text>
<text x="179.8" y="235.7" transform="rotate(-90 179.8 235.7)">93</text>
<text x="190" y="235.7" transform="rotate(-90 190 235.7)">87</text>
<text x="205.2" y="235.7" transform="rotate(-90 205.2 235.7)">89</text>
<text x="210.3" y="235.7" transform="rotate(-90 210.3 235.7)">90</text>
<text x="230.6" y="235.7" transform="rotate(-90 230.6 235.7)">95</text>
<text x="235.7" y="235.7" transform="rotate(-90 235.7 235.7)">94</text>
<text x="353.4" y="236.2">DRD_14</text>
<text x="376.5" y="235.7">63</text>
<text x="381.8" y="237.1">D15</text>
<text x="528.3" y="236.2">+5V</text>
<text x="353.4" y="241.3">DRD_13</text>
<text x="376.5" y="245.9">57</text>
<text x="376.5" y="240.8">61</text>
<text x="381.8" y="242.2">D14</text>
<text x="353.4" y="251.5">DRD_11</text>
<text x="353.4" y="246.4">DRD_12</text>
<text x="376.5" y="251">55</text>
<text x="381.8" y="247.3">D13</text>
<text x="143.5" y="256.5">BR_W</text>
<text x="353.4" y="256.5">DRD_10</text>
<text x="376.5" y="256">53</text>
<text x="381.8" y="257.5">D11</text>
<text x="381.8" y="252.4">D12</text>
<text x="485.5" y="257.5">VCC1</text>
<text x="494.3" y="256">10</text>
<text x="354.9" y="261.6">DRD_9</text>
<text x="376.5" y="261.1">51</text>
<text x="381.8" y="262.5">D10</text>
<text x="485.5" y="262.5">VCC2</text>
<text x="494.3" y="261.1">30</text>
<text x="139.6" y="264.2">_DSACK1</text>
<text x="354.9" y="266.7">DRD_8</text>
<text x="376.5" y="266.2">49</text>
<text x="381.8" y="267.6">D9</text>
<text x="485.5" y="267.6">VCC3</text>
<text x="494.3" y="266.2">59</text>
<text x="142.4" y="271.8">_OECD</text>
<text x="139.9" y="281.2">_BRIDGE</text>
<text x="354.9" y="281.9">DRD_6</text>
<text x="354.9" y="276.9">DRD_7</text>
<text x="376.5" y="281.4">24</text>
<text x="376.5" y="276.4">26</text>
<text x="381.8" y="277.8">D7</text>
<text x="354.9" y="287">DRD_5</text>
<text x="376.5" y="286.5">22</text>
<text x="381.8" y="287.9">D5</text>
<text x="381.8" y="282.9">D6</text>
<text x="135.3" y="291.4">BRIDGE_DIR</text>
<text x="354.9" y="292.1">DRD_4</text>
<text x="376.5" y="291.6">20</text>
<text x="381.8" y="293">D4</text>
<text x="485.1" y="293">GND1</text>
<text x="494.3" y="291.6">1</text>
<text x="354.9" y="297.2">DRD_3</text>
<text x="378" y="296.7">8</text>
<text x="381.8" y="298.1">D3</text>
<text x="485.1" y="298.1">GND2</text>
<text x="494.3" y="296.7">39</text>
<text x="354.9" y="302.3">DRD_2</text>
<text x="378" y="301.8">6</text>
<text x="381.8" y="303.2">D2</text>
<text x="485.1" y="303.2">GND3</text>
<text x="494.3" y="301.8">72</text>
<text x="354.9" y="307.3">DRD_1</text>
<text x="378" y="311.9">2</text>
<text x="378" y="306.8">4</text>
<text x="381.8" y="308.3">D1</text>
<text x="354.9" y="312.4">DRD_0</text>
<text x="381.8" y="313.3">D0</text>
</g>
</svg>
